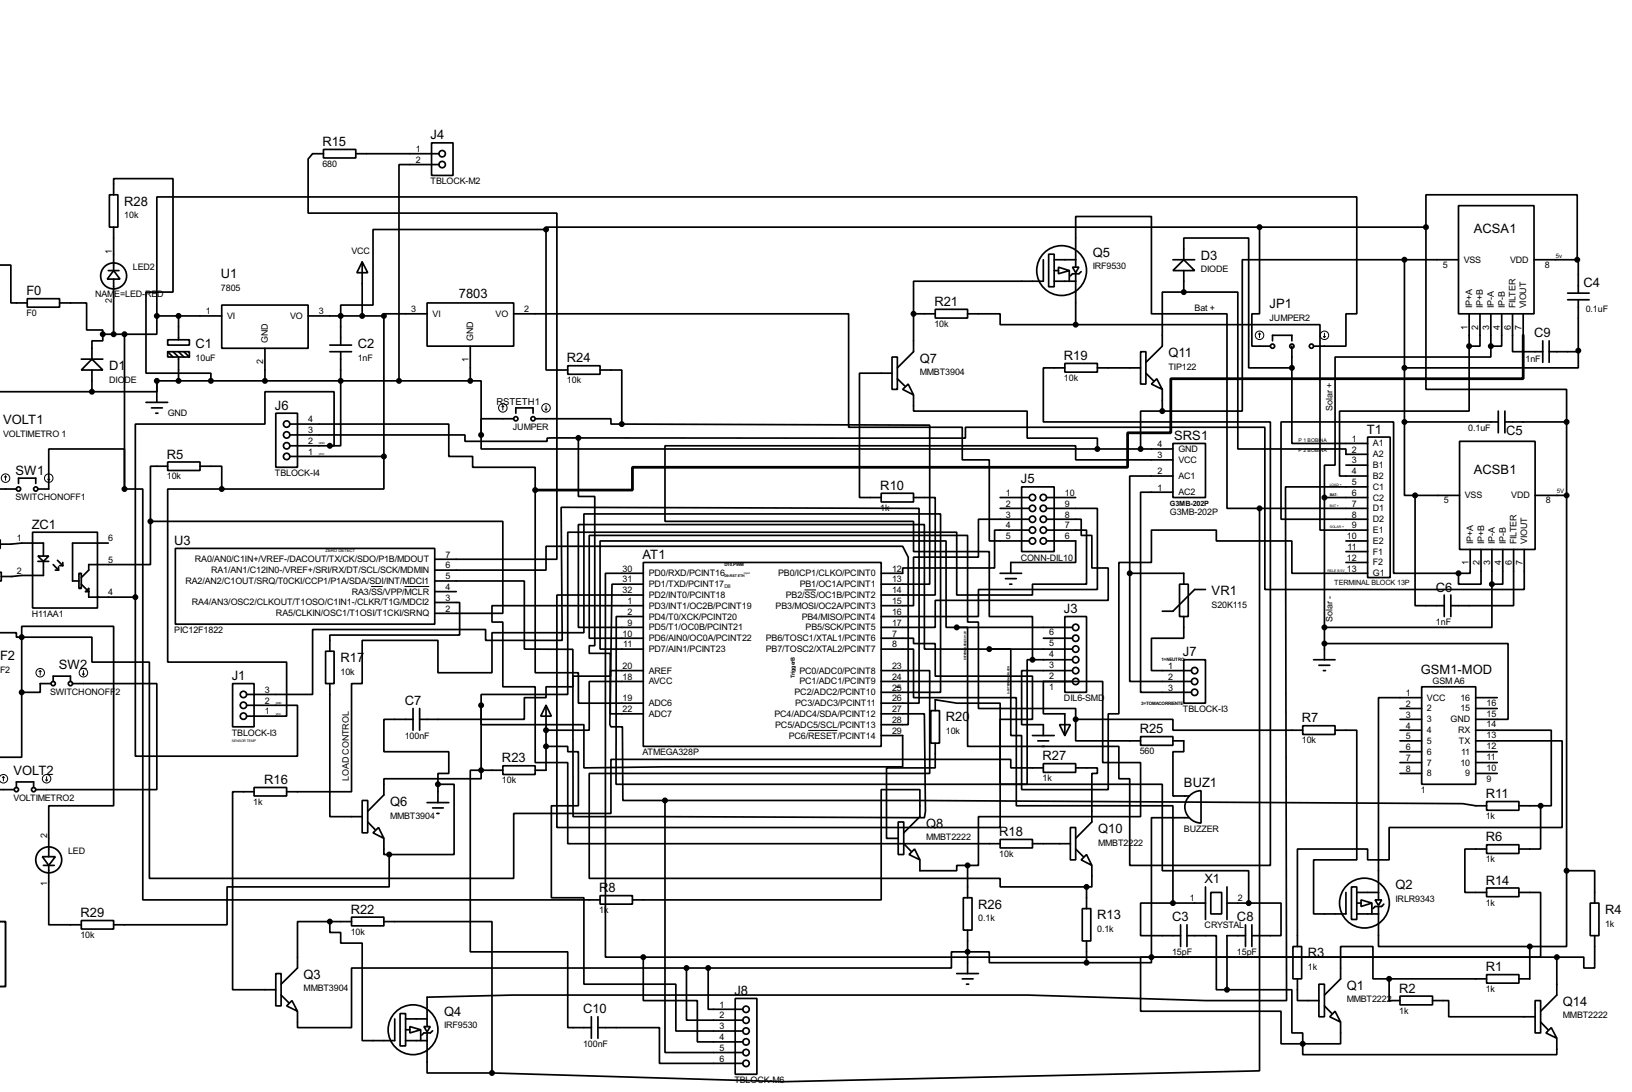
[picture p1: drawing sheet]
<svg xmlns="http://www.w3.org/2000/svg" width="383mm" height="256mm" viewBox="0 0 383 256" stroke-linecap="round" stroke-linejoin="round" font-family="sans-serif">
<g fill="none" stroke="#000" stroke-width=".4">
<path d="M76 35.1h7.6v2h-7.6zM76 36.1h-2.5l-1.1 1.3v12.7h58.5v81.3h-28.7M83.6 36.1h19.6M101.4 33.6h5.1v7.6h-5.1zM103.2 38.7h-9.4v50.8M25.7 45.8h2v7.6h-2zM26.7 45.8v-3.8h14v26.6h-6.4v19.1h15.3v1.8M26.7 53.4v10.2M128.3 53.9h-40.6v17.8h-7.6v9.4M128.3 53.9v33h5.1M246.4 59.7h1.3v7.7h-1.3zM252.8 58.5v-7.6h17.8v22.8h17.7v45.7h7.7"/>
<path d="M252.8 58.7v4.1M296 53.4v20.3h-1.8v7.6h4.3M296 53.4h-167.7v.5M296 53.4h39.1M335.1 53.4v-7.6h35.5v15.2M335.1 53.4v38.1h33v7.6M342.7 48.3h17.8v25.4h-17.8zM0 62.3h2.6v8.9h3.8M6.4 70.2h7.6v2h-7.6zM14 71.2h6.4v6.3h3.8v1M24.2 78.5v1.6h-2.6v4.3M24.2 78.5h5.1"/>
<path d="M25.5 63.6h2.5M26.7 63.6l1.5 2h-3zM26.7 65.6v12.9M29.3 78.5v36.4M36.9 74.2v4.3h-7.6M36.9 74.2v-27.9h281.9v27.4h-2.5v7.6h-7.6M36.9 74.2h15.2M39.4 79.8h5.1v1.3h-5.1zM42 74.2v5.6M52.1 71.7h20.3v10.1h-20.3zM72.4 74.2h17.8M85.1 61.5l1.3 2.6h-2.5z"/>
<path d="M85.1 61.5v12.7M90.2 74.2v33M100.4 71.2h20.3v10.1h-20.3zM100.4 73.7h-10.2v.5M120.7 73.7h78.7v26.7h26.7v7.6h6.4v19.1h9.4M214.7 73.7h5.1M214.7 73.7v8.9l-3.8 3.8M219.8 72.7h7.6v2h-7.6zM227.4 73.7h7.6v2.6h17.8M245.2 61v5.1h-30.5v7.6M247.7 61h5.1M247.7 66.1h5.1"/>
<path d="M247.7 63.6h1M248.7 62.8l2.6 .8-2.6 .7zM251.3 63.6v2.5M252 62.8h1.5l-.7 1.3zM252.8 76.3h57.4v48.2h11.2M252.8 64.3v12M254.1 63.8l-.6 .5h-1.5l-.5 .5M275.6 61h5.1M278.2 61l2.5 2.6h-5.1zM278.2 61v-5.1h15.2v30.5h10.2M278.2 68.6h-5.1v12.7l-3.8 3.8M278.2 68.6h12.7v36.9h25.4v1.2h5.1"/>
<path d="M278.2 63.6v5M330 61h-38.1v35.6h-18.8M330 61h12.7M330 61v38.1M345.2 73.7v7.6M347.8 73.7v7.6h-2.6M350.3 73.7v7.6M352.9 73.7v7.6h-2.6M355.4 73.7v8.9h7.1M357.9 73.7v5.1M360.5 61h10.1M368.4 68.9h5"/>
<path d="M368.4 70.4h5M370.6 61h.3v7.9M370.9 70.4v12M-.1 92h21.7M19.1 84.4h5.1M21.6 84.4l2.6 2.5h-5.1zM21.6 86.9v5.1M34.3 94.5h5.1M35.6 95.8h2.6M36.6 97.1h.5M36.9 89.5v2.5h-15.3M36.9 89.5h73.6"/>
<path d="M36.9 89.5v5M39.4 82.6h5.1v1.3h-5.1zM39.4 82.6l1.3 1.3M40.7 82.6l1.3 1.3v5.6M42 82.6l1.2 1.3M43.2 82.6l1.3 1.3M62.3 81.8v7.7M64.8 97.1h5.1v12.7h-5.1zM68.1 99.6h37.4v7.6h5.6v2.6h14.7v48.2h10.1v7.2h15.3M77.5 82.6h5.1M77.5 81.1h5.1M80.1 82.6v22.1h-2.6"/>
<path d="M110.5 89.5h2.6v12.7M110.5 81.3v8.2M120.7 98.4h-7.6v3.8M121.2 97.1v-1.3h4.1v1.3M125.8 98.4h17.8v1.2h2.5M133.4 85.9h7.6v2h-7.6zM141 86.9h5.1v12.7M146.1 99.6l72.4 .3v37.3h-11.4M209.6 83.9h1.3v7.6h-1.3zM209.6 87.7h-7.6v29.2h5.1M210.9 89l1.8 1.7M212.1 91.5l1.3-1.3 1.3 2.6z"/>
<path d="M214.7 92.8v3.8h26.7v6.3h16.5v2.6M250.2 85.4h7.7v2h-7.7zM250.2 86.4h-5v12.7h53.3v104.2h-33v-20.4h-2.6v-7.6h-35.5v-27.9h-2.6M257.9 86.4h10.1M268 82.6h1.3v7.6h-1.3zM269.3 87.7l1.8 1.8M270.6 90.2l1.2-1.2 1.3 2.5zM273.1 96.6h-5.1v8.9M273.1 91.5v5.1M299 80.1v-1.3h4.6v1.3M303.6 86.4v17.8h17.8M303.6 81.3v5.1"/>
<path d="M330 99.1v17.3h2.5M330 99.1h22.1M345.2 81.3v15.3h-30.4v15.2h6.6M350.3 81.3v2.6h-36.6v25.4h-2.5v7.6M352.1 96.6v5.1M353.6 99.1h14.5M353.6 96.6v5.1M362.5 80.1v5M364 80.1v5M368.1 99.1v105.4M370.9 82.4h-.3v.2h-6.6M370.9 82.4v4h-40.9"/>
<path d="M-.1 114.9h4M4.4 113.6v-1.3h4v1.3M8.9 114.9h2.6v-9.4h17.8v9.4M29.3 114.9h4.3v96.5h107.4M39.4 108.5h7.6v2h-7.6zM39.4 109.5h-4v13M47 109.5h5.1v5.4M52.1 114.9h-12.7v40.6h28v12.7h-9.4M68.1 102.2h41.2v1.5h19.3v-.8h7.3M68.1 107.2h22.1M68.1 104.7h9.4M77.5 104.7h1v-12.7h-16.2v7.6h-30.5v40.7"/>
<path d="M90.2 107.2v7.7h-38.1M113.1 102.2v3.3h144.8M135.9 102.9h91v-2.5h70.3v38.1h61v-9.4M135.9 102.9v13.7h3.9v35.1h-1.3v1.8h4.9v14.2h7.8M207.1 115.9h7.6v2h-7.6zM214.7 116.9h5.1v22.9h-12.7M235 119.4h6.9M235 116.9h6.9M240.1 114.4h7.6v15.2h-7.6zM245.9 119.4h12v19.1h-28v6.3h-22.8M245.9 116.9h6.9M257.9 105.5h17.7"/>
<path d="M275.6 104.2h7.7v12.7h-7.7zM275.6 108h-22.8v-3.3h-96.5v17.8h58.4v7.1h17.8v15.2h10.1v10.2M275.6 115.6h-7.6v47h12M275.6 111.8h-10.1v22.9M296 119.4v132.1l-111.8 2.6-68.6-2.1M296 119.4h25.4M311.2 116.9h10.2M311.2 116.9v38.1M316.3 109.3h5.1M321.4 102.7h5.3v33h-5.3zM321.4 114.4h-19.3l.2 120.6h-19l-41.9-1.3h-120.7l-20.3 .5v2.6M332.5 116.4v25.9h6.9"/>
<path d="M332.5 116.4h10.5M343 103.7h17.7v25.4h-17.7zM360.7 116.4h7.4M0 126.8l-.1 2M0 134.4h.3v2.1h-.3M.1 127.8h2.5l2.5-.2h5.1v3M7.7 125h15.2v17.8h-15.2zM8.9 130.6h2.6l-1.3 1.3zM8.9 131.9h2.6M10.2 131.9v3.3h-5.1l-2.3 .2h-2.5M12.5 132.6l1.3 1.3M13 133.9h.8"/>
<path d="M13.5 131.6l1.3 1.3M13.8 133.2v.7M14 132.9h.8M14.8 132.1v.8M18.6 134.7h.5v3.5h-.5zM19.1 137.2l1.8 1.8h-.8l.8-.8v2.1h10.9M25.5 127.6h-8.4v8.9h1.5M35.4 122.5v10.1h-14.5v1.3l-1.8 1.8M35.4 122.5h82.8v21.6h-16M41.2 128.8h61v17.8h-61zM102.2 133.9h26.1v-5.6h83.8l1.3 2.6v39.3h-6.3M102.2 136.5h21v16h11.4l.1 39.3 82.5 .3 .3-1.5-.3-22.9h-10.1"/>
<path d="M102.2 139h5M151.2 132.1h55.9v43.2h-55.9zM151.2 139.8h-20.3v54.6h104.1v-29.2h-10.2l-5-.8v2.5M151.2 134.7h-8.9v90.1h8.9M151.2 137.2h-7.4l-.5 33 .3 .5h2.7l.1 17.3h9.9M235 134.7h5.1M236.3 135.9h2.5M237.3 137.2h.5M241.9 124.5h-8.2v8.9h-21.6v1.3h-5M241.9 122h-12v8.9h-15.2v11.4h-7.6M245.9 124.5h9.4v12.7h-12.7v2.6h-17.8v-14.8h-91.4v38.1h-20.3v2.6M245.9 127.1h6.9v5h-15.3v2.6"/>
<path d="M245.9 122h8.2v3.8h2.5v7.6h3.8v7.6h-40.6v6.4h-12.7M265.5 134.7v25.4h14.5M265.5 134.7h12.7v2.5M277.2 137.2h2v7.6h-2zM283.3 138.5h-2.6l-5.1 5.1h-2.5M316.3 127.1h5.1M316.3 129.6h5.1M316.3 132.1h5.1M321.4 134.7h-17.8v-7.6h-17.8v-2.6h-15.2v7.6h-7.7v35.6h-2.5v17.8h-20.3v-12.7h-2.6v-20.3h-5M321.4 122h-20.4v-22.9h26.5v35.6h15.2M339.4 139.8v5M340.9 139.8v5"/>
<path d="M345.5 129.1v5.6h-2.8M348 129.1v8.1h-5.3v-2.5M350.6 137.2v10.2h-39.4M350.6 129.1v8.1M353.1 129.1v8.1h-2.5M355.7 129.1v13.2h-14.8M-.1 148.6h4v1.1h1.2M5.1 149.7h16.5v5.8h13.5v50.8h85.6v-15.2h22.9v-12.7h93.9v2h7.7M5.1 149.7v-2.6h21.6v42.2h-15.2v11.9M5.1 149.7v28.2h-5.2M31.8 140.3v37.3h38.1v-11.9h-11.9M76.5 153h2v7.6h-2z"/>
<path d="M102.2 141.5h5.8v7.7h-30.5v3.8M151.2 149.9h-12.7v-24.1h88.9v20.3h2.5v20.3h22.9v2.6M151.2 147.4h-15.3v-24.2h81.3v29.3h15.3M151.2 144.8h-6.4v39.4h96.6v-29.2h1.2M151.2 142.3h-35.6v3.8h2.6v15.2h7.6v17.8h7.6v19.1h101.6M151.2 157.5h-7.7v1.3h-8.9v2.5h-6.3v2.6h-5.1v5.1h-24.6M207.1 149.9h7.6v1.3h5.1v7.6h22.8v10.2h-7.6v15.2h38.1v20.3h20.3v7.6M207.1 152.5h7.6v11.4h24.1v25.4h36.8v22.8M207.1 157.5h11.4v24.2h-80v24.6h96.5v2h20.3M224.8 147.4h-2.5v-20.3h-81.3v25.4h10.2M224.8 147.4h27.2M232.5 152.5h19.5"/>
<path d="M242.6 155h9.4M245.2 149.9h6.8M250.2 144.8h5.1v17.8h-5.1zM252 157.5h-11.9v12.7h5.1v2.6M278.2 155h5.1v10.2h-5.1zM278.2 144.8v5.1h-7.6v7.6h9.4M308.7 155h5M309.9 156.3h2.6M311 157.5h.5M311.2 151.2h43.2v17.8h-7.6M12 160.6h-2.5v2h-4.4M12.5 160.1v-1.3h4.1v1.3"/>
<path d="M17.1 160.6h19.8v24.9h-28.5M54.7 160.6h5v10.1h-5zM58 163.1h15.5v-15.2h40.6v2.5h18l-.2-31.2 84.1 .2v45.8h-8.9M77.5 160.6v31.2h7.6M97.1 169h-6.9v7.6h15.3v5.1h-2.6v2.5M97.1 166.4v5.1M98.6 166.4v5.1M113.1 165.7v4.5h24.1v10.2l19.3-.3h55.6v-7.3h-5M113.1 165.7v15.2M118.2 179.9h7.6v2h-7.6zM128.3 165.7l1.3 2.5h-2.5zM128.3 175.3h5.1v1.3h2.5v12.7h-6.3v21.6h7.6v20.3h21.6v11h15.7"/>
<path d="M128.3 165.7v15.2h-2.5M151.2 160.1h-12.7v11.4h-10.2M207.1 162.6h13.9v-41.9h-83.8v27.9h-21.6v9.4h-12.7v-7.6h-17.8v10.2h-2.5v25.4h-15.2M207.1 160.1h52v19h8.9v12.7h-38.1v11.5h-2.5M218.7 166.9h2.1v7.7h-2.1zM219.8 174.6v5.8h-11.5v16.5h2.8M242.6 172.8h5.1M243.9 174h2.5M244.9 175.3h.5M245.2 179.4h7.6v2h-7.6zM249 170.2h2.5l-1.3 2.6zM252 160.1h-6.8v7.6h5v5.1"/>
<path d="M252.8 169v5h15.2M252.8 169h22.8v2.5h30.5M268 173h7.6v2.1h-7.6zM275.6 174h2.6v2.6h-2.6v10.4h3.9M306.1 170.5h7.6v2h-7.6zM313.7 171.5h5.1v30.5h-10.1v12.7h7.6v-5.1M329 174h5.1M329 171.5h5.1M329 166.4h5.1M329 169h5.1M329 176.6h5.1M329 179.1h5.1"/>
<path d="M334.1 161.3h12.7v22.9h-12.7zM334.1 163.9h-10.2v43.2M346.8 174h20.3v20.4h-40.7v7.6h-5v-2.6h-16.5v22.9M346.8 171.5h17.7v17.8h-2.5M346.8 163.9h5M346.8 166.4h5M346.8 176.6h5M346.8 179.1h5M-.1 185.5h3.5M3.9 185v-1.3h4v1.3M59.7 185h7.7v2h-7.7zM59.7 186h-5v46.5h10.1"/>
<path d="M85.1 188h1.3v7.6h-1.3zM86.4 193.1l1.8 1.8M87.7 195.6l1.3-1.2 1.2 2.5zM90.2 196.9v3.8h1.3M100.4 188.5h5.1M101.7 189.8h2.5M102.7 191.1h.5M102.9 184.2h3.8v16.5h-15.2M102.9 184.2v4.3M113.1 180.9v2h-22.9v3.8l-3.8 3.9M113.1 180.9h-2.6v42.7h22.9v17.8h5.6M113.1 180.9h5.1"/>
<path d="M156.3 188h58.4l129 .8 3.1 .5h2.5M156.3 188v59.2h18.2M211.1 193.1h1.3v7.6h-1.3zM212.4 195.6l3.8-3.8v-6.3h-9.1v25.9h-58.5M212.4 198.2l1.7 1.8M235 197.2h7.6v2h-7.6zM242.6 198.2h8.9M251.5 194.4h1.3v7.6h-1.3zM252.8 180.4h5.1v1.3h-1.3v11.4l-3.8 3.8M252.8 199.4l1.8 1.8M279.5 192.1h-8.9v32.7M279.6 186.9a3.8 3.8 0 0 1 2.6-1.2v7.6a3.8 3.8 0 0 1-3.5-2.3 3.8 3.8 0 0 1 .9-4.1z"/>
<path d="M329 181.7h5.1M346.8 181.7h5M349.3 188.3h7.6v2h-7.6zM349.3 198.4h7.6v2.1h-7.6zM349.3 199.4h-5.1v10.2h5.1M356.9 189.3h5.1M362 189.3v10.1h-5.1M10 201.2h3l-1.5 2.1zM10.2 203.3h2.6M11.5 203.3v13.9h7.6M19.1 216.2h7.6v2h-7.6zM77.5 216.5v2.5h2.6v2.5h5v22.9h7.7v-5.1"/>
<path d="M77.5 216.5h-7.6v10.9l-3.8 3.8M77.5 216.5h5.1M82.6 215.4h7.6v2.1h-7.6zM90.2 216.5h25.4v35.5M91.5 200.7v7.6h-38.1v8.9h-26.7M141 210.4h7.6v2h-7.6zM213.6 200.7l1.3-1.3 1.3 2.6zM216.2 202v2.5h8.6v-1.2h2.6M226.4 210.9h2v7.6h-2zM227.4 203.3v7.6M227.4 218.5v10.2M254.1 202l1.2-1.3 1.3 2.6z"/>
<path d="M254.3 213.4h2v7.6h-2zM255.3 208.3v5.1M256.6 203.3v5h-1.3M275.6 212.1h-7.6v7.7h9.4M275.6 212.1h7.7M277.4 217.2v5.1M278.9 219.8h6.9v12.7h2.5M278.9 217.2v5.1M283.3 208.3v7.7M284.5 209.6h2.6v5.1h-2.6zM288.3 212.1h5.1M288.3 208.3v7.7"/>
<path d="M292.7 219.8h-4.4v12.7M292.7 217.2v5.1M293.4 212.1h7.6v7.7h-6.8M294.2 217.2v5.1M317.6 208.3h1.2v7.7h-1.2zM318.8 212.1h1M318.8 214.7h5.1M318.8 209.6h5.1M319.8 211.4l2.6 .7-2.6 .8zM322.4 212.1v2.6M323.1 211.4h1.6l-.8 1.3zM323.9 212.9v9.4h35.6"/>
<path d="M323.9 207.3v4.1M325.2 212.4l-.5 .5h-1.6l-.5 .5M349.3 208.6h7.6v2h-7.6zM356.9 209.6h5.1v15.2h-91.4M368.1 204.5v17.8h-8.6M368.1 204.5h6.6v7.6M373.7 212.1h2v7.7h-2zM374.7 219.8v7.6h-2.5v-2.6h-6.4M64.8 228.7h1.3v7.6h-1.3zM66.1 233.7l1.8 1.8M67.4 236.3l1.2-1.3 1.3 2.5zM94 238.1h1.3v7.6h-1.3z"/>
<path d="M95.3 239.3h5.1M100.4 237v4.1M139 238.8v5.1M140.5 238.8v5.1M151.2 224.8v10.2h12.7v9.7h10.6M151.2 224.8h214.6M161.3 227.4h-78.7v14h-12.7v-3.9M161.3 227.4v12.2h13.2M161.3 227.4h5.1M166.4 227.4v9.7h8.1M172.8 234.5h5.1v17.8h-5.1zM224.8 228.7h5.1"/>
<path d="M226.1 229.9h2.6M227.1 231.2h.5M255.3 226.1h-22.8v-2.5h-8.9v3.8h-57.2M255.3 221v5.1M270.6 224.8v1.3h-15.3M270.6 224.8h-2.6v12.7h33v7.7h5.1M288.3 232.5h15.3v10.1h2.5v2.6M303.8 222.3h2.1v7.6h-2.1zM304.9 229.9v5.1h5M309.9 231.2h1.3v7.6h-1.3zM311.2 236.3l1.8 1.8M313.7 237.5l1.3 2.6-2.5-1.3z"/>
<path d="M326.4 229.9h-3.8v-7.6h-7.6v7.6l-3.8 3.8M326.4 229.9v5.1h2.6M326.4 229.9h22.9M329 234h7.6v2h-7.6zM336.6 235h3.8v3.8h20.3M349.3 228.9h7.6v2h-7.6zM359.5 222.3v7.6h-2.6M360.7 235h1.3v7.6h-1.3zM365.8 224.8v8.9l-3.8 3.8M95.3 244.4h5.1M95.3 241.9h1M96.3 241.1l2.6 .8-2.6 .7z"/>
<path d="M98.9 241.9v2.5M99.6 241.1h1.5l-.7 1.3zM100.4 242.6v9.4h15.2M101.7 242.1l-.6 .5h-1.5l-.5 .5M140.5 241.4h14.5v8.4h19.5M315 240.1v5.1h-8.9M362 240.1l1.8 1.8M363.3 242.6l1.2-1.2 1.3 2.5zM365.8 243.9v3.8h-59.7v-2.5"/>
<circle cx="103.9" cy="36.1" r=".75"/>
<circle cx="103.9" cy="38.7" r=".75"/>
<circle cx="26.7" cy="64.8" r="3.1"/>
<circle cx="249.4" cy="63.6" r="5.9"/>
<circle cx="67.3" cy="99.6" r=".75"/>
<circle cx="121.2" cy="98.4" r=".5"/>
<circle cx="125.2" cy="98.4" r=".5"/>
<circle cx="299" cy="81.3" r=".5"/>
<circle cx="303.5" cy="81.3" r=".5"/>
<circle cx="308.1" cy="81.3" r=".5"/>
<circle cx="4.3" cy="114.9" r=".5"/>
<circle cx="8.4" cy="114.9" r=".5"/>
<circle cx="67.3" cy="102.2" r=".75"/>
<circle cx="67.3" cy="104.7" r=".75"/>
<circle cx="67.3" cy="107.2" r=".75"/>
<circle cx="242.6" cy="116.9" r=".75"/>
<circle cx="242.6" cy="119.4" r=".75"/>
<circle cx="245.1" cy="116.9" r=".75"/>
<circle cx="245.1" cy="119.4" r=".75"/>
<circle cx="242.6" cy="124.5" r=".75"/>
<circle cx="242.6" cy="122" r=".75"/>
<circle cx="242.6" cy="127.1" r=".75"/>
<circle cx="245.1" cy="122" r=".75"/>
<circle cx="245.1" cy="124.5" r=".75"/>
<circle cx="245.1" cy="127.1" r=".75"/>
<circle cx="252.7" cy="155" r=".75"/>
<circle cx="252.7" cy="147.4" r=".75"/>
<circle cx="252.7" cy="149.9" r=".75"/>
<circle cx="252.7" cy="152.5" r=".75"/>
<circle cx="252.7" cy="157.5" r=".75"/>
<circle cx="280.7" cy="157.5" r=".75"/>
<circle cx="12.5" cy="160.6" r=".5"/>
<circle cx="16.5" cy="160.6" r=".5"/>
<circle cx="57.2" cy="165.7" r=".75"/>
<circle cx="57.2" cy="163.1" r=".75"/>
<circle cx="57.2" cy="168.2" r=".75"/>
<circle cx="252.7" cy="160.1" r=".75"/>
<circle cx="280.7" cy="160.1" r=".75"/>
<circle cx="280.7" cy="162.6" r=".75"/>
<circle cx="3.8" cy="185.5" r=".5"/>
<circle cx="7.9" cy="185.5" r=".5"/>
<circle cx="11.4" cy="202" r="3.1"/>
<circle cx="320.6" cy="212.1" r="5.9"/>
<circle cx="175.3" cy="237.1" r=".75"/>
<circle cx="175.3" cy="239.6" r=".75"/>
<circle cx="97" cy="241.9" r="5.9"/>
<circle cx="175.3" cy="242.2" r=".75"/>
<circle cx="175.3" cy="249.8" r=".75"/>
<circle cx="175.3" cy="247.2" r=".75"/>
<circle cx="175.3" cy="244.7" r=".75"/>
</g>
<path d="M357.9 78.8v10.2h-82.8v12.7h-10.1v8.1h-116.4v5.3h-22.8" fill="none" stroke="#000" stroke-width=".65"/>
<g fill="#000" stroke="#000" stroke-width=".4">
<circle cx="128.3" cy="53.9" r=".5"/>
<circle cx="295.9" cy="53.4" r=".5"/>
<circle cx="335" cy="53.4" r=".5"/>
<circle cx="24.1" cy="78.5" r=".5"/>
<circle cx="26.7" cy="78.5" r=".5"/>
<circle cx="29.2" cy="78.5" r=".5"/>
<circle cx="36.8" cy="74.2" r=".5"/>
<circle cx="41.9" cy="74.2" r=".5"/>
<circle cx="80" cy="74.2" r=".5"/>
<circle cx="85.1" cy="74.2" r=".5"/>
<circle cx="90.2" cy="74.2" r=".5"/>
<circle cx="214.6" cy="73.7" r=".5"/>
<circle cx="252.7" cy="76.3" r=".5"/>
<circle cx="278.1" cy="68.6" r=".5"/>
<circle cx="330" cy="61" r=".5"/>
<circle cx="370.6" cy="61" r=".5"/>
<circle cx="21.6" cy="92" r=".5"/>
<circle cx="36.8" cy="89.5" r=".5"/>
<circle cx="41.9" cy="89.5" r=".5"/>
<circle cx="49.5" cy="89.5" r=".5"/>
<circle cx="62.2" cy="89.5" r=".5"/>
<circle cx="80" cy="89.5" r=".5"/>
<circle cx="93.7" cy="89.5" r=".5"/>
<circle cx="110.5" cy="89.5" r=".5"/>
<circle cx="146.1" cy="99.6" r=".5"/>
<circle cx="273.1" cy="96.6" r=".5"/>
<circle cx="303.5" cy="86.4" r=".5"/>
<circle cx="330" cy="99.1" r=".5"/>
<circle cx="330" cy="86.4" r=".5"/>
<circle cx="345.2" cy="81.3" r=".5"/>
<circle cx="350.3" cy="81.3" r=".5"/>
<circle cx="368.1" cy="99.1" r=".5"/>
<circle cx="370.8" cy="82.4" r=".5"/>
<circle cx="29.2" cy="114.9" r=".5"/>
<circle cx="52.1" cy="114.9" r=".5"/>
<circle cx="77.5" cy="104.7" r=".5"/>
<circle cx="90.2" cy="107.2" r=".5"/>
<circle cx="113" cy="102.2" r=".5"/>
<circle cx="125.7" cy="115.1" r=".5"/>
<circle cx="135.9" cy="102.9" r=".5"/>
<circle cx="257.8" cy="105.5" r=".5"/>
<circle cx="268" cy="105.5" r=".5"/>
<circle cx="295.9" cy="119.4" r=".5"/>
<circle cx="311.2" cy="116.9" r=".5"/>
<circle cx="332.5" cy="116.4" r=".5"/>
<circle cx="368.1" cy="116.4" r=".5"/>
<circle cx="35.3" cy="122.5" r=".5"/>
<circle cx="265.4" cy="134.7" r=".5"/>
<circle cx="342.7" cy="134.7" r=".5"/>
<circle cx="350.5" cy="137.2" r=".5"/>
<circle cx="5.1" cy="149.7" r=".5"/>
<circle cx="31.8" cy="140.3" r=".5"/>
<circle cx="224.8" cy="147.4" r=".5"/>
<circle cx="232.4" cy="152.5" r=".5"/>
<circle cx="242.6" cy="155" r=".5"/>
<circle cx="311.2" cy="147.4" r=".5"/>
<circle cx="311.2" cy="151.2" r=".5"/>
<circle cx="5.1" cy="162.6" r=".5"/>
<circle cx="113" cy="165.7" r=".5"/>
<circle cx="128.3" cy="171.5" r=".5"/>
<circle cx="128.3" cy="175.3" r=".5"/>
<circle cx="252.7" cy="169" r=".5"/>
<circle cx="102.9" cy="184.2" r=".5"/>
<circle cx="113" cy="180.9" r=".5"/>
<circle cx="156.2" cy="188" r=".5"/>
<circle cx="362" cy="189.3" r=".5"/>
<circle cx="77.5" cy="216.5" r=".5"/>
<circle cx="91.4" cy="200.7" r=".5"/>
<circle cx="227.3" cy="203.3" r=".5"/>
<circle cx="255.3" cy="208.3" r=".5"/>
<circle cx="275.6" cy="212.1" r=".5"/>
<circle cx="293.4" cy="212.1" r=".5"/>
<circle cx="368.1" cy="204.5" r=".5"/>
<circle cx="151.1" cy="224.8" r=".5"/>
<circle cx="161.3" cy="227.4" r=".5"/>
<circle cx="166.4" cy="227.4" r=".5"/>
<circle cx="227.3" cy="223.6" r=".5"/>
<circle cx="255.3" cy="226.1" r=".5"/>
<circle cx="270.5" cy="224.8" r=".5"/>
<circle cx="288.3" cy="232.5" r=".5"/>
<circle cx="326.4" cy="229.9" r=".5"/>
<circle cx="359.4" cy="222.3" r=".5"/>
<circle cx="365.8" cy="224.8" r=".5"/>
<circle cx="115.6" cy="252" r=".5"/>
<circle cx="306.1" cy="245.2" r=".5"/>
</g>
<g fill="none" stroke="#000" stroke-width=".23">
<path d="M296 78.3l-.3 .2M296 78.3l.2 .2M296 78.3v1M311 79l.2 .3M311.2 78.3v1M311.5 79l-.3 .3M118.2 95.3l-.3 .3M118.2 95.3l.2 .3M118.2 95.3v1M128.1 96.1l.2 .2M128.3 95.3v1M128.6 96.1l-.3 .2"/>
<path d="M1.3 111.8l-.2 .3M1.3 111.8l.3 .3M1.3 111.8v1M11.2 112.6l.3 .2M11.5 111.8v1M11.7 112.6l-.2 .2M87.2 137.8h2.7M95.1 137.8h5.8M189.1 138.6h2.7M9.5 157.5l-.3 .3M9.5 157.5l.2 .3M9.5 157.5v1.1"/>
<path d="M19.4 158.3l.2 .3M19.6 157.5v1.1M19.9 158.3l-.3 .3M189.9 171.6h6.9M-.1 182.4a.99 .99 0 0 1 1.5-.3 .99 .99 0 0 1 0 1.6 .99 .99 0 0 1-1.5-.3M.8 182.4l-.2 .3M.8 182.4l.3 .3M.8 182.4v1M10.7 183.2l.3 .2M11 182.4v1M11.2 183.2l-.2 .2"/>
<circle cx="295.9" cy="78.8" r="1"/>
<circle cx="311.2" cy="78.8" r="1"/>
<circle cx="118.1" cy="95.8" r="1"/>
<circle cx="128.3" cy="95.8" r="1"/>
<circle cx="1.3" cy="112.3" r="1"/>
<circle cx="11.4" cy="112.3" r="1"/>
<circle cx="9.4" cy="158" r="1"/>
<circle cx="19.6" cy="158" r="1"/>
<circle cx="10.9" cy="182.9" r="1"/>
</g>
<path d="M-.1 216.5h1.4v15.2h-1.4" fill="none" stroke="#000" stroke-width=".45"/>
<g font-size="3.4">
<text x="75.8" y="34.3">R15</text>
<text x="101.2" y="32.8">J4</text>
<text x="29.2" y="48.3">R28</text>
<text x="346.3" y="54.7">ACSA1</text>
<text x="51.9" y="65.3">U1</text>
<text x="256.8" y="60.3">Q5</text>
<text x="282.2" y="61">D3</text>
<text x="6.2" y="69.4">F0</text>
<text x="107.8" y="69.9">7803</text>
<text x="219.6" y="71.9">R21</text>
<text x="372.1" y="67.4">C4</text>
<text x="298.3" y="72.5">JP1</text>
<text x="45.9" y="81.8">C1</text>
<text x="84.1" y="81.8">C2</text>
<text x="274.6" y="83.9">Q11</text>
<text x="360.5" y="79.3">C9</text>
<text x="25.7" y="86.9">D1</text>
<text x="133.2" y="85.1">R24</text>
<text x="216.2" y="85.2">Q7</text>
<text x="250" y="84.6">R19</text>
<text x=".8" y="99.6">VOLT1</text>
<text x="64.6" y="96.3">J6</text>
<text x="321.2" y="101.9">T1</text>
<text x="39.2" y="107.7">R5</text>
<text x="275.9" y="103.4">SRS1</text>
<text x="353.9" y="102.1">C5</text>
<text x="3.7" y="111.5">SW1</text>
<text x="239.9" y="113.6">J5</text>
<text x="346.3" y="111.3">ACSB1</text>
<text x="206.9" y="115.1">R10</text>
<text x="7.5" y="124.2">ZC1</text>
<text x="41" y="128">U3</text>
<text x="151" y="131.3">AT1</text>
<text x="284.7" y="139.8">VR1</text>
<text x="337.4" y="139">C6</text>
<text x="250" y="144">J3</text>
<text x="0" y="155">F2</text>
<text x="80" y="155.5">R17</text>
<text x="278" y="154.2">J7</text>
<text x="13.8" y="157.2">SW2</text>
<text x="54.5" y="159.8">J1</text>
<text x="333.9" y="158.2">GSM1-MOD</text>
<text x="95.1" y="165.6">C7</text>
<text x="222.3" y="169.5">R20</text>
<text x="267.8" y="172.2">R25</text>
<text x="305.9" y="169.7">R7</text>
<text x="118" y="179.1">R23</text>
<text x="245" y="178.6">R27</text>
<text x="3.2" y="182.1">VOLT2</text>
<text x="62.1" y="184.1">R16</text>
<text x="278.2" y="184.9">BUZ1</text>
<text x="91.7" y="189.3">Q6</text>
<text x="349.1" y="187.5">R11</text>
<text x="217.6" y="194.4">Q8</text>
<text x="234.8" y="196.4">R18</text>
<text x="258.1" y="195.6">Q10</text>
<text x="349.1" y="197.6">R6</text>
<text x="140.8" y="209.6">R</text>
<text x="143" y="209.6">8</text>
<text x="283.1" y="207.5">X1</text>
<text x="327.9" y="208.8">Q2</text>
<text x="349.1" y="207.8">R14</text>
<text x="18.9" y="215.4">R29</text>
<text x="82.4" y="214.6">R22</text>
<text x="229.9" y="213.4">R26</text>
<text x="257.8" y="216">R13</text>
<text x="377.2" y="214.7">R4</text>
<text x="275.4" y="216.4">C3</text>
<text x="290.7" y="216.4">C8</text>
<text x="307.3" y="224.9">R3</text>
<text x="71.4" y="229.9">Q3</text>
<text x="172.6" y="233.7">J8</text>
<text x="316.5" y="232.5">Q1</text>
<text x="328.8" y="233.2">R2</text>
<text x="349.1" y="228.1">R1</text>
<text x="104.4" y="238.6">Q4</text>
<text x="137" y="238">C10</text>
<text x="367.3" y="236.3">Q14</text>
</g>
<text font-size="2.5" x="116.7" y="95.2">RSTETH1</text>
<g font-size="2.4">
<text x="97.7" y="35.7">1</text>
<text x="75.8" y="39.2">680</text>
<text x="97.7" y="38.2">2</text>
<text x="101.2" y="43.3">TBLOCK-M2</text>
<text x="29.2" y="51.3">10k</text>
<text x="26.3" y="59.7" transform="rotate(-90 26.3 59.7)">1</text>
<text x="82.6" y="59.6">VCC</text>
<text x="31.2" y="63.5">LED2</text>
<text x="256.8" y="63.2">IRF9530</text>
<text x="282.2" y="64">DIODE</text>
<text x="339" y="62.9">5</text>
<text x="344" y="61.7">VSS</text>
<text x="354.9" y="61.7">VDD</text>
<text x="363" y="62.9">8</text>
<text x="22.4" y="69.8">NAM</text>
<text x="26.3" y="71" transform="rotate(-90 26.3 71)">2</text>
<text x="26.9" y="69.8">E=LED-RE</text>
<text x="37" y="69.8">D</text>
<text x="51.9" y="68.3">7805</text>
<text x="6.2" y="74.3">F0</text>
<text x="48.4" y="73.8">1</text>
<text x="53.4" y="74.9">VI</text>
<text x="68.2" y="74.9">VO</text>
<text x="75" y="73.8">3</text>
<text x="96.7" y="73.3">3</text>
<text x="101.7" y="74.4">VI</text>
<text x="116.5" y="74.4">VO</text>
<text x="123.2" y="73.3">2</text>
<text x="219.6" y="76.8">10k</text>
<text x="280.7" y="73.1">Bat +</text>
<text x="298.3" y="75.4">JUMPER2</text>
<text x="344.8" y="77.4" transform="rotate(-90 344.8 77.4)">1</text>
<text x="345.9" y="72.4" transform="rotate(-90 345.9 72.4)">IP+A</text>
<text x="347.4" y="77.4" transform="rotate(-90 347.4 77.4)">2</text>
<text x="348.5" y="72.4" transform="rotate(-90 348.5 72.4)">IP+B</text>
<text x="349.9" y="77.4" transform="rotate(-90 349.9 77.4)">3</text>
<text x="351" y="72.4" transform="rotate(-90 351 72.4)">IP-A</text>
<text x="352.5" y="77.4" transform="rotate(-90 352.5 77.4)">4</text>
<text x="353.6" y="72.4" transform="rotate(-90 353.6 72.4)">IP-B</text>
<text x="355" y="77.4" transform="rotate(-90 355 77.4)">6</text>
<text x="356.1" y="72.4" transform="rotate(-90 356.1 72.4)">FILTER</text>
<text x="357.5" y="77.4" transform="rotate(-90 357.5 77.4)">7</text>
<text x="358.6" y="72.4" transform="rotate(-90 358.6 72.4)">VIOUT</text>
<text x="372.6" y="73.4">0.1uF</text>
<text x="63" y="80.6" transform="rotate(-90 63 80.6)">GND</text>
<text x="111.2" y="80.1" transform="rotate(-90 111.2 80.1)">GND</text>
<text x="25.7" y="89.9">DIO</text>
<text x="29.3" y="89.9">DE</text>
<text x="45.9" y="84.8">10uF</text>
<text x="61.9" y="85.5" transform="rotate(-90 61.9 85.5)">2</text>
<text x="84.1" y="84.8">1nF</text>
<text x="110.1" y="85" transform="rotate(-90 110.1 85)">1</text>
<text x="133.2" y="90">10k</text>
<text x="216.2" y="88.1">MMBT3904</text>
<text x="250" y="89.5">10k</text>
<text x="274.6" y="86.8">TIP122</text>
<text x="358.5" y="85">1nF</text>
<text x="39.4" y="97.8">GND</text>
<text x="72.4" y="101.8">3</text>
<text x="72.4" y="99.2">4</text>
<text x="120.5" y="101">JUMPER</text>
<text x="313.1" y="96.6" transform="rotate(-90 313.1 96.6)">Solar +</text>
<text x="345" y="101.2">0.1uF</text>
<text x=".8" y="102.6">VOLTIMETRO 1</text>
<text x="72.4" y="106.8">1</text>
<text x="72.4" y="104.3">2</text>
<text x="272" y="105.1">4</text>
<text x="272" y="107.6">3</text>
<text x="276.9" y="106.2">GND</text>
<text x="317.7" y="103.8">1</text>
<text x="317.7" y="106.3">2</text>
<text x="322.6" y="104.9">A1</text>
<text x="322.6" y="107.4">A2</text>
<text x="39.2" y="112.6">10k</text>
<text x="64.6" y="111.9">TBLOCK-I4</text>
<text x="272" y="111.4">2</text>
<text x="276.9" y="108.7">VCC</text>
<text x="276.9" y="112.5">AC1</text>
<text x="317.7" y="108.9">3</text>
<text x="317.7" y="111.4">4</text>
<text x="317.7" y="114">5</text>
<text x="322.6" y="110">B1</text>
<text x="322.6" y="112.5">B2</text>
<text x="3.7" y="117.5">SWITCHONOFF1</text>
<text x="236.4" y="116.5">1</text>
<text x="236.4" y="119">2</text>
<text x="250.2" y="116.5">10</text>
<text x="250.2" y="119">9</text>
<text x="272" y="115.2">1</text>
<text x="276.9" y="116.3">AC2</text>
<text x="317.7" y="116.5">6</text>
<text x="317.7" y="119">7</text>
<text x="322.6" y="115.1">C1</text>
<text x="322.6" y="117.6">C2</text>
<text x="339.3" y="118.3">5</text>
<text x="344.2" y="117.1">VSS</text>
<text x="355.1" y="117.1">VDD</text>
<text x="363.3" y="118.3">8</text>
<text x="206.9" y="120">1k</text>
<text x="236.4" y="121.6">3</text>
<text x="236.4" y="124.1">4</text>
<text x="250.2" y="121.6">8</text>
<text x="250.2" y="124.1">7</text>
<text x="274.9" y="121">G3MB-202P</text>
<text x="317.7" y="121.6">8</text>
<text x="317.7" y="124.1">9</text>
<text x="322.6" y="120.1">D1</text>
<text x="322.6" y="122.7">D2</text>
<text x="322.6" y="125.2">E1</text>
<text x="4" y="127.2">1</text>
<text x="25.5" y="127.2">6</text>
<text x="104.7" y="131">7</text>
<text x="236.4" y="126.7">5</text>
<text x="239.9" y="131.7">CONN-DIL10</text>
<text x="250.2" y="126.7">6</text>
<text x="316.5" y="126.7">10</text>
<text x="316.5" y="131.7">12</text>
<text x="316.7" y="129.2">11</text>
<text x="322.6" y="127.8">E2</text>
<text x="322.6" y="130.3">F1</text>
<text x="346.2" y="127.8" transform="rotate(-90 346.2 127.8)">IP+A</text>
<text x="348.7" y="127.8" transform="rotate(-90 348.7 127.8)">IP+B</text>
<text x="351.3" y="127.8" transform="rotate(-90 351.3 127.8)">IP-A</text>
<text x="353.8" y="127.8" transform="rotate(-90 353.8 127.8)">IP-B</text>
<text x="356.3" y="127.8" transform="rotate(-90 356.3 127.8)">FILTER</text>
<text x="358.9" y="127.8" transform="rotate(-90 358.9 127.8)">VIOUT</text>
<text x="4" y="134.8">2</text>
<text x="25.5" y="132.2">5</text>
<text x="43.6" y="137.2">RA2/AN2/C1OUT/SRQ/T0CKI/CCP1/P1A/SDA/SDI/INT/MDCI1</text>
<text x="45.8" y="132.1">RA0/AN0/C1IN+/VREF-/DACOUT/TX/CK/SDO/P1B/MDOUT</text>
<text x="49.6" y="134.6">RA1/AN1/C12IN0-/VREF+/SRI/RX/DT/SCL/SCK/MDMIN</text>
<text x="104.7" y="133.5">6</text>
<text x="104.7" y="136.1">5</text>
<text x="146.3" y="136.8">31</text>
<text x="146.3" y="134.3">30</text>
<text x="152.5" y="137.9">PD1/TXD/PCINT17</text>
<text x="152.5" y="135.4">PD0/RXD/PCINT16</text>
<text x="182.9" y="135.4">PB0/ICP1/CLKO/PCINT0</text>
<text x="187.9" y="137.9">PB1/OC1A/PCINT1</text>
<text x="209.6" y="134.3">12</text>
<text x="209.6" y="136.8">13</text>
<text x="316.5" y="134.3">13</text>
<text x="322.6" y="132.8">F2</text>
<text x="322.6" y="135.4">G1</text>
<text x="345" y="132.8" transform="rotate(-90 345 132.8)">1</text>
<text x="347.6" y="132.7" transform="rotate(-90 347.6 132.7)">2</text>
<text x="350.2" y="132.8" transform="rotate(-90 350.2 132.8)">3</text>
<text x="352.7" y="132.8" transform="rotate(-90 352.7 132.8)">4</text>
<text x="355.3" y="132.7" transform="rotate(-90 355.3 132.7)">6</text>
<text x="357.7" y="132.8" transform="rotate(-90 357.7 132.8)">7</text>
<text x="25.5" y="139.9">4</text>
<text x="45.1" y="142.2">RA4/AN3/OSC2/CLKOUT/T1OSO/C1IN1-/CLKR/T1G/MDCI2</text>
<text x="82.7" y="139.7">RA3/SS/VPP/MCLR</text>
<text x="104.7" y="143.7">2</text>
<text x="104.7" y="138.6">4</text>
<text x="104.7" y="141.1">3</text>
<text x="146.3" y="139.4">32</text>
<text x="147.5" y="141.9">1</text>
<text x="152.5" y="143">PD3/INT1/OC2B/PCINT19</text>
<text x="152.5" y="140.5">PD2/INT0/PCINT18</text>
<text x="182.3" y="143">PB3/MOSI/OC2A/PCINT3</text>
<text x="184.7" y="140.5">PB2/SS/OC1B/PCINT2</text>
<text x="209.6" y="141.9">15</text>
<text x="209.6" y="139.4">14</text>
<text x="284.7" y="142.7">S20K115</text>
<text x="7.5" y="144.9">H11AA1</text>
<text x="41" y="148.7">PIC12F1822</text>
<text x="64.9" y="144.8">RA5/CLKIN/OSC1/T1OSI/T1CKI/SRNQ</text>
<text x="146.3" y="149.5">10</text>
<text x="147.5" y="147">9</text>
<text x="147.5" y="144.4">2</text>
<text x="152.5" y="148.1">PD5/T1/OC0B/PCINT21</text>
<text x="152.5" y="145.5">PD4/T0/XCK/PCINT20</text>
<text x="188.4" y="145.5">PB4/MISO/PCINT4</text>
<text x="189.3" y="148.1">PB5/SCK/PCINT5</text>
<text x="209.6" y="144.4">16</text>
<text x="209.6" y="147">17</text>
<text x="209.6" y="149.5">7</text>
<text x="246.6" y="149.3">6</text>
<text x="313.1" y="146.1" transform="rotate(-90 313.1 146.1)">Solar -</text>
<text x="337.4" y="146.9">1nF</text>
<text x="146.5" y="152.1">11</text>
<text x="152.5" y="150.6">PD6/AIN0/OC0A/PCINT22</text>
<text x="152.5" y="153.2">PD7/AIN1/PCINT23</text>
<text x="180" y="153.2">PB7/TOSC2/XTAL2/PCINT7</text>
<text x="180" y="150.6">PB6/TOSC1/XTAL1/PCINT6</text>
<text x="209.6" y="152.1">8</text>
<text x="246.6" y="154.4">4</text>
<text x="246.6" y="151.8">5</text>
<text x="0" y="158">F2</text>
<text x="80" y="158.5">10k</text>
<text x="146.3" y="159.7">18</text>
<text x="146.3" y="157.1">20</text>
<text x="152.5" y="160.8">AVCC</text>
<text x="152.5" y="158.2">AREF</text>
<text x="187.9" y="160.8">PC1/ADC1/PCINT9</text>
<text x="187.9" y="158.2">PC0/ADC0/PCINT8</text>
<text x="209.6" y="159.7">24</text>
<text x="209.6" y="157.1">23</text>
<text x="246.6" y="162">1</text>
<text x="246.6" y="159.4">2</text>
<text x="246.6" y="156.9">3</text>
<text x="274.5" y="157.1">1</text>
<text x="274.5" y="159.7">2</text>
<text x="336.6" y="160.7">GSMA6</text>
<text x="11.8" y="163.2">SWITCHONOFF</text>
<text x="27.1" y="163.2">2</text>
<text x="62.3" y="167.8">1</text>
<text x="62.3" y="165.3">2</text>
<text x="62.3" y="162.7">3</text>
<text x="146.3" y="164.8">19</text>
<text x="146.3" y="167.3">22</text>
<text x="152.5" y="165.9">ADC6</text>
<text x="186.7" y="163.3">PC2/ADC2/PCINT10</text>
<text x="186.9" y="165.9">PC3/ADC3/PCINT11</text>
<text x="209.6" y="167.3">27</text>
<text x="209.6" y="164.8">26</text>
<text x="209.6" y="162.2">25</text>
<text x="250" y="164.7">DIL6-SMD</text>
<text x="274.5" y="162.2">3</text>
<text x="278" y="167.3">TBLOCK-I3</text>
<text x="330.4" y="163.5">1</text>
<text x="330.4" y="166">2</text>
<text x="335.3" y="164.6">VCC</text>
<text x="335.3" y="167.1">2</text>
<text x="343.2" y="164.6">16</text>
<text x="343.2" y="167.1">15</text>
<text x="349.3" y="165.8">16</text>
<text x="54.5" y="172.8">TBLOCK-I3</text>
<text x="95.1" y="173.6">100nF</text>
<text x="152.5" y="168.4">ADC7</text>
<text x="182" y="168.4">PC4/ADC4/SDA/PCINT12</text>
<text x="182.2" y="170.9">PC5/ADC5/SCL/PCINT13</text>
<text x="185.4" y="173.5">PC6/RESET/PCINT14</text>
<text x="209.6" y="172.4">29</text>
<text x="209.6" y="169.8">28</text>
<text x="222.3" y="172.4">10k</text>
<text x="330.4" y="168.6">3</text>
<text x="330.4" y="171.1">4</text>
<text x="330.4" y="173.6">5</text>
<text x="335.3" y="169.7">3</text>
<text x="335.3" y="172.2">4</text>
<text x="340.9" y="169.7">GND</text>
<text x="342.6" y="172.2">RX</text>
<text x="349.3" y="168.3">15</text>
<text x="349.3" y="170.9">14</text>
<text x="349.3" y="173.4">13</text>
<text x="151" y="177.4">ATMEGA328P</text>
<text x="267.8" y="177.2">560</text>
<text x="305.9" y="174.6">10k</text>
<text x="330.4" y="176.2">6</text>
<text x="330.4" y="178.7">7</text>
<text x="335.3" y="174.7">5</text>
<text x="335.3" y="177.3">6</text>
<text x="335.3" y="179.8">7</text>
<text x="342.8" y="174.7">TX</text>
<text x="343.2" y="179.8">10</text>
<text x="343.3" y="177.3">11</text>
<text x="349.3" y="175.9">12</text>
<text x="349.3" y="178.5">11</text>
<text x="82" y="183.4" transform="rotate(-90 82 183.4)">LOAD CONTROL</text>
<text x="118" y="184">10k</text>
<text x="245" y="183.5">1k</text>
<text x="330.4" y="181.3">8</text>
<text x="335.3" y="182.4">8</text>
<text x="344.3" y="182.4">9</text>
<text x="349.3" y="181">10</text>
<text x="349.3" y="183.6">9</text>
<text x="3.2" y="188">VOLTIMETRO2</text>
<text x="59.5" y="189.1">1k</text>
<text x="333.9" y="186.3">1</text>
<text x="11.1" y="196.9" transform="rotate(-90 11.1 196.9)">2</text>
<text x="91.7" y="192.3">MMBT3904</text>
<text x="217.6" y="197.3">MMBT2222</text>
<text x="278.2" y="195.4">BUZZER</text>
<text x="349.1" y="192.4">1k</text>
<text x="16" y="200.6">LED</text>
<text x="234.8" y="201.3">10k</text>
<text x="258.1" y="198.6">MMBT2222</text>
<text x="349.1" y="202.6">1k</text>
<text x="11.1" y="208.2" transform="rotate(-90 11.1 208.2)">1</text>
<text x="140.8" y="214.5">1k</text>
<text x="279.6" y="211.7">1</text>
<text x="290.9" y="211.7">2</text>
<text x="327.9" y="211.8">IRLR9343</text>
<text x="349.1" y="212.7">1k</text>
<text x="18.9" y="220.3">10k</text>
<text x="82.4" y="219.6">10k</text>
<text x="229.9" y="216.4">0.1k</text>
<text x="257.8" y="218.9">0.1k</text>
<text x="283.1" y="218.1">CRYSTAL</text>
<text x="377.2" y="217.7">1k</text>
<text x="275.4" y="224.4">15pF</text>
<text x="290.7" y="224.4">15pF</text>
<text x="307.3" y="227.8">1k</text>
<text x="71.4" y="232.9">MMBT3904</text>
<text x="349.1" y="233">1k</text>
<text x="169.1" y="236.7">1</text>
<text x="169.1" y="239.2">2</text>
<text x="316.5" y="235.4">MMBT2222</text>
<text x="328.8" y="238.1">1k</text>
<text x="367.3" y="239.2">MMBT2222</text>
<text x="104.4" y="241.5">IRF9530</text>
<text x="137" y="246">100nF</text>
<text x="169.1" y="241.8">3</text>
<text x="169.1" y="244.3">4</text>
<text x="169.1" y="246.8">5</text>
<text x="169.1" y="249.4">6</text>
<text x="172.6" y="254.4">TBLOCK-M6</text>
</g>
<g font-size="1.9">
<text x="274.9" y="118.8">G3MB-202P</text>
<text x="313.5" y="137.4">TERMINAL BLOCK 13P</text>
</g>
<g font-size="1.6">
<text x="365.6" y="60.6">5v</text>
<text x="365.8" y="115.9">5V</text>
</g>
<text font-size="1.5" x="186.8" y="159.3" transform="rotate(-90 186.8 159.3)">TriggerB</text>
<g font-size="1.4">
<text x="305.1" y="103.7">P 1 BOBINA</text>
<text x="305.1" y="106.3">P 2 BOBINA</text>
<text x="170.2" y="138">D8</text>
</g>
<g font-size="1.2">
<text x="76.5" y="129.7">ZERO DETECT</text>
<text x="170.2" y="133">D10.PWM</text>
<text x="273" y="155.3">1=NEUTRO</text>
<text x="268.2" y="165.5">3=TOMACORRIENTE</text>
</g>
<g font-size="1">
<text x="312.5" y="116.5">BAT-</text>
<text x="170.2" y="135.6">D9-RST ETH</text>
</g>
<g font-size=".9">
<text x="312.5" y="114.1">LOAD +</text>
<text x="312.5" y="119.1">BAT +</text>
<text x="312.5" y="124">SOLAR +</text>
<text x="312" y="134.4">RELE B 5V</text>
<text x="54.5" y="174.2">SENSOR TEMP</text>
</g>
<g font-size=".8">
<text x="75" y="106.9">VCC</text>
<text x="75" y="104.4">GND</text>
<text x="174.8" y="134.9">input</text>
<text x="227.1" y="155" transform="rotate(-90 227.1 155)">EXTERNALRELE5V12V</text>
<text x="210.5" y="161.5">GND</text>
<text x="237.2" y="159.9" transform="rotate(-90 237.2 159.9)">INALBLOCK</text>
<text x="64.8" y="165.4">GND</text>
<text x="64.8" y="167.9">VCC</text>
<text x="237.2" y="163.1" transform="rotate(-90 237.2 163.1)">0 -5VTERM</text>
</g>
</svg>
